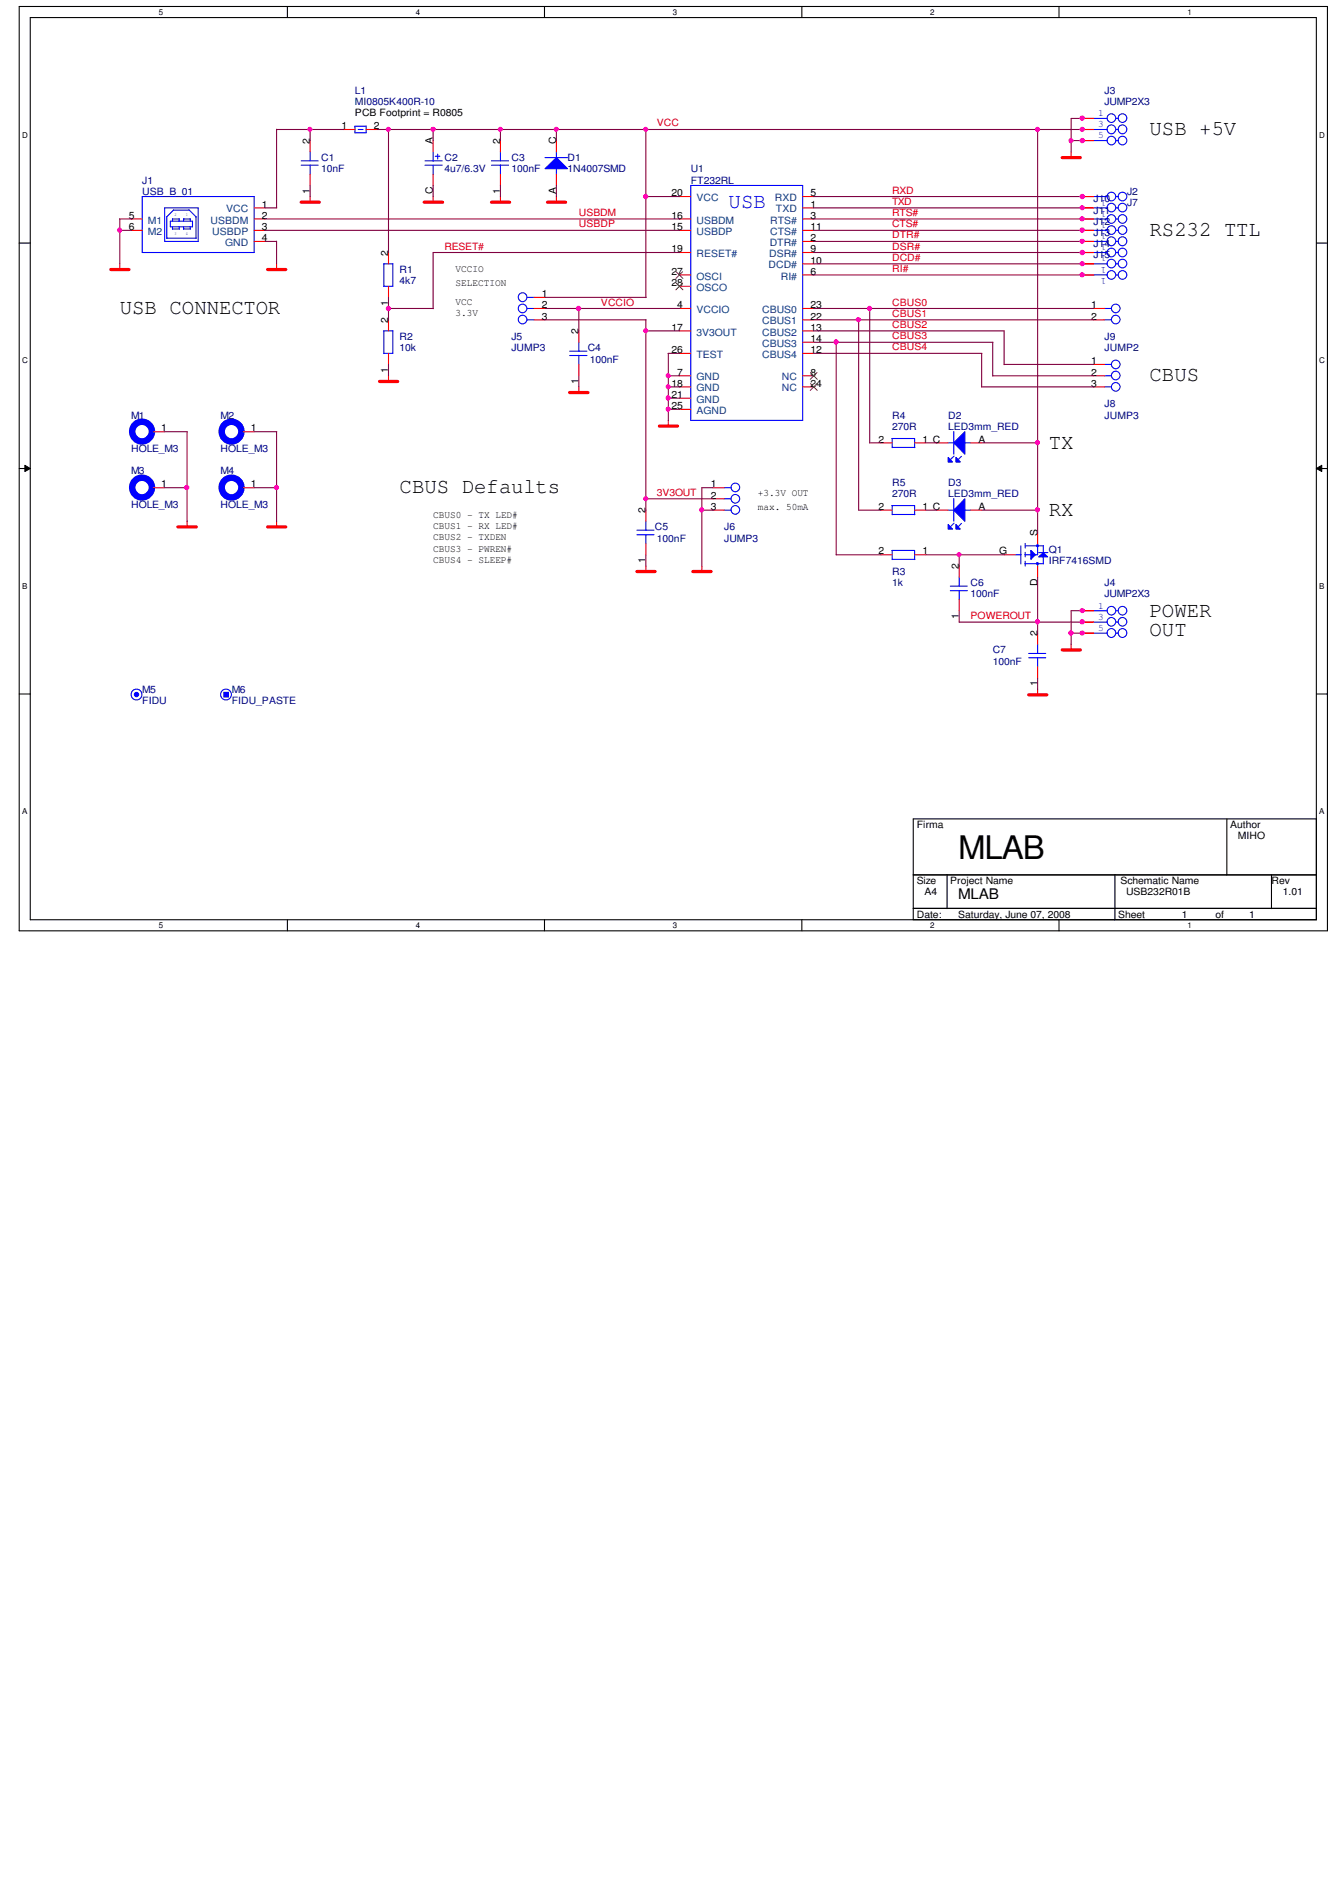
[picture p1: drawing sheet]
<svg xmlns="http://www.w3.org/2000/svg" width="210mm" height="297mm" viewBox="0 0 210 297" stroke-linecap="round" stroke-linejoin="round" font-family="sans-serif">
<path d="M3 1h204.9v144.8h-204.9zM4.7 2.8h201.4v141.2h-201.4z" fill="none" stroke="#000" stroke-width=".17"/>
<g fill="#fff">
<path d="M24.8 1.2h.7v1.4h-.7z"/>
<path d="M24.8 144.2h.7v1.4h-.7z"/>
</g>
<path d="M45 1v1.8M45 144v1.8" fill="none" stroke="#000" stroke-width=".17"/>
<g fill="#fff">
<path d="M65.1 1.2h.7v1.4h-.7z"/>
<path d="M65.1 144.2h.7v1.4h-.7z"/>
</g>
<path d="M85.3 1v1.8M85.3 144v1.8" fill="none" stroke="#000" stroke-width=".17"/>
<g fill="#fff">
<path d="M105.4 1.2h.6v1.4h-.6z"/>
<path d="M105.4 144.2h.6v1.4h-.6z"/>
</g>
<path d="M125.6 1v1.8M125.6 144v1.8" fill="none" stroke="#000" stroke-width=".17"/>
<g fill="#fff">
<path d="M145.7 1.2h.6v1.4h-.6z"/>
<path d="M145.7 144.2h.6v1.4h-.6z"/>
</g>
<path d="M165.8 1v1.8M165.8 144v1.8" fill="none" stroke="#000" stroke-width=".17"/>
<g fill="#fff">
<path d="M185.9 1.2h.7v1.4h-.7z"/>
<path d="M185.9 144.2h.7v1.4h-.7z"/>
<path d="M3.5 20.4h.9v1.4h-.9z"/>
<path d="M206.6 20.4h.9v1.4h-.9z"/>
<path d="M3.5 55.7h.9v1.4h-.9z"/>
<path d="M206.6 55.7h.9v1.4h-.9z"/>
</g>
<path d="M3 38.1h1.7M206.1 38.1h1.8" fill="none" stroke="#000" stroke-width=".17"/>
<g fill="#fff">
<path d="M3.5 91h.8v1.4h-.8z"/>
<path d="M206.6 91h.8v1.4h-.8z"/>
</g>
<path d="M3 73.4h1.7M206.1 73.4h1.8" fill="none" stroke="#000" stroke-width=".17"/>
<path d="M3.9 72.9l.8 .5-.8 .4zM206.1 73.4l.9-.5v.9z" fill="#000"/>
<path d="M3.9 72.9l.8 .5-.8 .4zM206.1 73.4l.9-.5v.9z" fill="none" stroke="#000" stroke-width=".16"/>
<g fill="#fff">
<path d="M3.5 126.3h.8v1.4h-.8z"/>
<path d="M206.6 126.3h.8v1.4h-.8z"/>
</g>
<path d="M3 108.7h1.7M206.1 108.7h1.8M143 128.2h63.1v15.8h-63.1zM143 137h63.1M148.3 137v5.3M174.6 137v7.1M192.1 128.2v8.8M199.1 137v5.3M143 142.2h63.1" fill="none" stroke="#000" stroke-width=".17"/>
<g fill="none" stroke="#f00" stroke-width=".17">
<path d="M48.6 30.8v.9M67.8 30.8v.9M78.4 30.8v.9M87.1 30.8v.9M167.7 23.8v.9M18.8 41.3v.9M43.3 41.3v.9M60.8 58.8v1M90.6 60.6v.9M104.6 65.8v1M29.3 81.6v.9M43.3 81.6v.9"/>
<path d="M101.1 88.6v.9M109.9 88.6v.9M162.5 107.9v.9M167.7 100.9v.9"/>
</g>
<g fill="none" stroke="#f00" stroke-width=".51">
<path d="M47.2 31.7h2.8M66.4 31.7h2.9M77 31.7h2.8M85.7 31.7h2.9M166.3 24.7h2.9M17.4 42.2h2.8M41.9 42.2h2.8M59.4 59.7h2.9M89.2 61.5h2.9M103.3 66.7h2.8M27.9 82.5h2.8M41.9 82.5h2.8"/>
<path d="M99.7 89.5h2.9M108.5 89.5h2.8M161.1 108.8h2.8M166.3 101.8h2.9"/>
</g>
<path d="M85.3 24.7h3.6M87.1 23.7v1" fill="none" stroke="#00f" stroke-width=".17"/>
<path d="M85.3 26.4l1.8-1.7 1.8 1.7z" fill="#00f"/>
<g fill="none" stroke="#00f" stroke-width=".17">
<path d="M55.5 19.8h1.8M55.6 19.8v1M57.3 19.7v1.1M55.6 20.8h1.8M56.1 20.3h.8M66.5 25.2h2.8M66.5 25.9h2.8M67.8 23.8v1.4M67.8 25.9v1.4M68.2 24.5h.7M68.5 24.1v.8M77 25.2h2.6"/>
<path d="M77 25.9h2.6M78.4 23.7v1.5M78.4 25.8v1.5M85.3 26.4l1.8-1.7 1.8 1.7zM87.1 26.4v.9M171.2 30.8h2.2M171.2 32.6h2.2M171.2 34.3h2.2M171.2 36.1h2.2M171.2 37.8h2.2M171.2 39.5h2.2M174.8 30.8h.3"/>
<path d="M174.8 32.6h.3M174.8 34.3h.3M174.8 36.1h.3M174.8 37.8h.3M174.8 39.5h.3M60.1 51.8h1.4M60.1 51.8v3.6M61.5 51.8v3.5h-1.4M89.2 55.7h2.7M89.2 55h2.7M90.6 53.6v1.4M90.6 55.6v1.5"/>
<path d="M171.2 41.3h2.2M171.2 43.1h2.2M172.9 48.3h1.1M172.9 50.1h1.1M172.9 57.1h1.1M172.9 58.8h1.1M174.8 41.3h.3M174.8 43.1h.3M23.8 76.4h.2M23.8 67.6h.2M37.8 76.4h.3M37.8 67.6h.3"/>
<path d="M113.4 76.4h1.1M113.4 78.1h1.1M113.4 79.9h1.1M172.9 60.6h1.1M99.7 83.7h2.7M99.7 83h2.7M101.1 81.6v1.4M101.1 83.7v1.4M171.2 95.6h2.2M171.2 97.4h2.2M171.2 99.1h2.2M174.8 95.6h.3"/>
<path d="M174.8 97.4h.3M174.8 99.1h.3M161.1 103h2.6M161.1 102.3h2.6M162.5 100.8v1.5M162.5 103v1.4"/>
<circle cx="174" cy="37.8" r=".68"/>
<circle cx="174" cy="34.3" r=".68"/>
<circle cx="174" cy="30.8" r=".68"/>
<circle cx="174" cy="36" r=".68"/>
<circle cx="174" cy="32.5" r=".68"/>
<circle cx="174" cy="39.5" r=".68"/>
<circle cx="175.8" cy="37.8" r=".68"/>
<circle cx="175.8" cy="39.5" r=".68"/>
<circle cx="175.8" cy="30.8" r=".68"/>
<circle cx="175.8" cy="32.5" r=".68"/>
<circle cx="175.8" cy="34.3" r=".68"/>
<circle cx="175.8" cy="36" r=".68"/>
<circle cx="174" cy="41.3" r=".68"/>
<circle cx="174" cy="43" r=".68"/>
<circle cx="174.7" cy="58.8" r=".68"/>
<circle cx="174.7" cy="57.1" r=".68"/>
<circle cx="174.7" cy="48.3" r=".68"/>
<circle cx="174.7" cy="50" r=".68"/>
<circle cx="175.8" cy="41.3" r=".68"/>
<circle cx="175.8" cy="43" r=".68"/>
<circle cx="115.1" cy="76.3" r=".68"/>
<circle cx="115.1" cy="78.1" r=".68"/>
<circle cx="115.1" cy="79.8" r=".68"/>
<circle cx="174.7" cy="60.6" r=".68"/>
<circle cx="174" cy="99.1" r=".68"/>
<circle cx="174" cy="95.6" r=".68"/>
<circle cx="174" cy="97.4" r=".68"/>
<circle cx="175.8" cy="99.1" r=".68"/>
<circle cx="175.8" cy="97.4" r=".68"/>
<circle cx="175.8" cy="95.6" r=".68"/>
</g>
<g fill="none" stroke="#f00" stroke-width=".17">
<path d="M53.8 20.3h1.8M57.3 20.3h1.8M67.8 22v1.8M67.8 27.3v1.7M78.4 22v1.8M78.4 27.3v1.7M87.1 22v1.8M87.1 27.3v1.7M169.5 30.8h1.7M169.5 32.6h1.7M169.5 34.3h1.7M169.5 36.1h1.7"/>
<path d="M169.5 37.8h1.7M169.5 39.5h1.7M60.8 50.1v1.7M60.8 55.3v1.8M90.6 51.8v1.8M90.6 57.1v1.7M169.5 41.3h1.7M169.5 43.1h1.7M171.2 48.3h1.8M171.2 50.1h1.8M171.2 57.1h1.8M171.2 58.8h1.8"/>
<path d="M24 76.4h1.8M24 67.6h1.8M38.1 76.4h1.7M38.1 67.6h1.7M101.1 79.9v1.7M111.6 76.4h1.8M111.6 78.1h1.8M111.6 79.9h1.8M171.2 60.6h1.8M101.1 85.1v1.8M162.5 99.1v1.8M169.5 95.6h1.7"/>
<path d="M169.5 97.4h1.7M169.5 99.1h1.7M162.5 104.4v1.8"/>
</g>
<g fill="none" stroke="#00f" stroke-width="1">
<circle cx="22.2" cy="76.3" r="1.55"/>
<circle cx="22.2" cy="67.6" r="1.55"/>
<circle cx="36.3" cy="67.6" r="1.55"/>
<circle cx="36.3" cy="76.3" r="1.55"/>
</g>
<circle cx="21.4" cy="108.7" r=".34" fill="#00f"/>
<g fill="none" stroke="#00f" stroke-width=".17">
<circle cx="21.4" cy="108.8" r=".85"/>
<circle cx="21.4" cy="108.7" r=".34"/>
<circle cx="35.4" cy="108.8" r=".85"/>
</g>
<path d="M35.1 108.4h.7v.7h-.7z" fill-rule="evenodd" fill="#00f"/>
<g fill="none" stroke="#00f" stroke-width=".17">
<path d="M171.2 18.5h2.2M174.8 18.5h.3M47.2 25.9h2.6M47.2 25.2h2.6M48.6 23.7v1.5M48.6 25.8v1.5M171.2 20.3h2.2M171.2 22h2.2M174.8 20.3h.3M174.8 22h.3M148.4 79.9h1M149.4 78.1v3.5"/>
<path d="M35.1 108.4h.7v.7h-.7z"/>
<circle cx="174" cy="18.5" r=".68"/>
<circle cx="175.8" cy="18.5" r=".68"/>
<circle cx="174" cy="20.2" r=".68"/>
<circle cx="174" cy="22" r=".68"/>
<circle cx="175.8" cy="20.2" r=".68"/>
<circle cx="175.8" cy="22" r=".68"/>
</g>
<path d="M169.5 18.5h1.7M48.6 22v1.8M48.6 27.3v1.7M169.5 20.3h1.7M169.5 22h1.7" fill="none" stroke="#f00" stroke-width=".17"/>
<path d="M151.1 78.1v3.5l-1.7-1.7z" fill="#00f"/>
<path d="M151 79.9h1M151.1 78.1v3.5l-1.7-1.7zM149.4 81.9l-.6 .6M150.5 82l-.5 .5" fill="none" stroke="#00f" stroke-width=".17"/>
<path d="M149.7 82.1l.7 .7h-.7z" fill="#00f"/>
<path d="M149.7 82.1l.7 .7h-.7z" fill="none" stroke="#00f" stroke-width=".17"/>
<path d="M148.5 82.1l.6 .7h-.6z" fill="#00f"/>
<path d="M148.4 69.3h1M149.4 67.6v3.5M148.5 82.1l.6 .7h-.6z" fill="none" stroke="#00f" stroke-width=".17"/>
<path d="M146.7 79.9h1.8M152 79.9h1.7" fill="none" stroke="#f00" stroke-width=".17"/>
<path d="M149.4 69.3l1.7-1.7v3.5z" fill="#00f"/>
<path d="M149.4 69.3l1.7-1.7v3.5zM149.4 71.4l-.6 .6M150.5 71.5l-.5 .5M151 69.3h1" fill="none" stroke="#00f" stroke-width=".17"/>
<path d="M149.7 71.6l.7 .7h-.7z" fill="#00f"/>
<path d="M149.7 71.6l.7 .7h-.7z" fill="none" stroke="#00f" stroke-width=".17"/>
<path d="M148.5 71.6l.6 .7h-.6z" fill="#00f"/>
<g fill="none" stroke="#00f" stroke-width=".17">
<path d="M22.3 30.8h17.5v8.7h-17.5zM25.8 32.6h5.2v5.2h-5.2zM26.1 34v3.3M26.1 37.3h4.6M26.7 34.6h3.4v.9h-3.4zM27 35.9h1.1M27 34.2v.4M27 35.5v.4M27 34.3h1.1M27.1 32.9h2.5M27.2 32.9l-1.1 1.1M28.1 34.3v.4"/>
<path d="M28.1 35.5v.4M28.7 34.2v.4M28.7 35.5v.4M28.7 35.9h1.1M28.7 34.3h1.1M29.6 32.9l1.1 1.1M29.8 34.3v.4M29.8 35.5v.4M30.7 33.9v3.4M108.2 29h17.5v36.8h-17.5zM60.1 41.3h1.4M60.1 41.3v3.6"/>
<path d="M61.5 41.3v3.5h-1.4M82.5 46.6h1.2M82.5 48.3h1.2M82.5 50.1h1.2M139.7 68.7h3.5v1.4M139.7 79.2h3.5v1.4M139.7 68.7v1.4M139.7 79.2v1.4M139.7 70.1h3.6M148.5 71.6l.6 .7h-.6zM139.7 86.2h3.5v1.4M139.7 80.6h3.6"/>
<path d="M139.7 86.2v1.4M139.7 87.6h3.6M148.8 92.5h2.7M148.8 91.8h2.7M150.2 90.3v1.5M150.2 92.5v1.4"/>
<circle cx="81.8" cy="46.5" r=".68"/>
<circle cx="81.8" cy="50" r=".68"/>
<circle cx="81.8" cy="48.3" r=".68"/>
</g>
<g fill="none" stroke="#f00" stroke-width=".17">
<path d="M20.5 34.3h1.8M20.5 36.1h1.8M39.8 32.6h1.7M39.8 34.3h1.7M39.8 36.1h1.7M39.8 37.8h1.7M60.8 39.5v1.8M106.4 34.3h1.8M106.4 36.1h1.8M106.4 30.8h1.8M106.4 39.5h1.8M125.7 32.6h1.7"/>
<path d="M125.7 34.3h1.7M125.7 36.1h1.7M125.7 37.8h1.7M125.7 30.8h1.7M125.7 39.5h1.7M60.8 44.8v1.8M83.6 48.3h1.7M83.6 50.1h1.7M83.6 46.6h1.7M106.4 48.3h1.8M106.4 51.8h1.8M106.4 43.1h1.8"/>
<path d="M106.4 44.8h1.8M106.4 58.8h1.8M106.4 55.3h1.8M125.7 48.3h1.7M125.7 51.8h1.7M125.7 43.1h1.7M125.7 58.8h1.7M125.7 55.3h1.7M125.7 50.1h1.7M125.7 41.3h1.7M125.7 53.6h1.7M106.4 64.1h1.8"/>
<path d="M106.4 60.6h1.8M106.4 62.4h1.8M125.7 60.6h1.7M137.9 69.3h1.8M137.9 79.9h1.8M143.2 69.3h1.7M143.2 79.9h1.7M146.7 69.3h1.8M152 69.3h1.7M137.9 86.9h1.8M143.2 86.9h1.7M150.2 88.6v1.8"/>
<path d="M150.2 93.9v1.7"/>
</g>
<path d="M105.9 42.5l1 1.1M105.9 44.3l1 1.1M106.9 42.5l-1.1 1.1M106.9 44.3l-1.1 1.1M126.9 58.3l1.1 1.1M127.9 58.3l-1 1.1M126.9 60.1l1.1 1M127.9 60.1l-1 1" fill="none" stroke="#804000" stroke-width=".16"/>
<path d="M161.4 86.2l.7 .7-.7 .7z" fill="#00f"/>
<path d="M159 86.9h.9M159.9 85.5v2.8M160.5 88.3h2.9M160.5 86.9h.9M160.5 85.5h2.9M160.5 85.1v.7M160.5 86.5v.7M160.5 87.9v.7M161.4 86.2l.7 .7-.7 .7zM162.5 85.1v1.8h-.4M162.5 88.2v.4" fill="none" stroke="#00f" stroke-width=".17"/>
<path d="M162.6 87.2l.8-.7 .6 .7z" fill="#00f"/>
<path d="M162.6 87.2l.8-.7 .6 .7zM162.6 86.5h1.5M163.4 85.5v2.8" fill="none" stroke="#00f" stroke-width=".17"/>
<path d="M162.3 85.3h.2v.2h-.2z" fill-rule="evenodd" fill="#00f"/>
<path d="M162.3 85.3h.2v.2h-.2z" fill="none" stroke="#00f" stroke-width=".17"/>
<path d="M162.3 88.1h.2v.2h-.2z" fill-rule="evenodd" fill="#00f"/>
<path d="M162.3 88.1h.2v.2h-.2z" fill="none" stroke="#00f" stroke-width=".17"/>
<path d="M157.2 86.9h1.8M162.5 83.4v1.7M162.5 88.6v1.8" fill="none" stroke="#f00" stroke-width=".17"/>
<g fill="none" stroke="#800040" stroke-width=".17">
<path d="M169.5 18.5h-1.8v5.3M18.7 36.1h1.8M18.8 34.2v7.1M18.8 34.3h1.8M41.5 37.8h1.8M41.5 34.3h64.9M41.5 36.1h64.9M41.5 32.6h1.8M43.3 20.2v12.4M43.3 37.8v3.5M43.3 20.3h10.5M48.6 20.2v1.8"/>
<path d="M48.6 29v1.8M59.1 20.3h110.4M60.8 20.3v19.3M67.8 20.3v1.8M67.8 29v1.8M78.4 20.3v1.8M78.4 29v1.8M87.1 20.2v1.8M87.1 29v1.8M101.1 20.3v26.3M101.1 30.8h5.3M106.4 39.5h-38.6v8.8"/>
<path d="M127.4 34.3h42.1M127.4 36.1h42.1M127.4 37.8h42.1M127.4 32.6h42.1M127.4 30.8h42.1M127.4 39.5h42.1M162.5 20.3v63.1M167.7 22h1.8M60.8 46.6v3.5M60.8 57.1v1.8M60.8 48.3h7.1M85.3 46.6h15.9"/>
<path d="M85.3 50.1h15.9M85.3 48.3h21.1M90.6 48.3v3.6M90.6 58.8v1.8M101.1 50.1v29.8M101.1 51.8h5.3M104.6 55.3h1.8M104.6 58.8h1.8M104.6 55.3v10.6M127.4 50.1h43.9M127.4 51.8h29.9M127.4 55.3h26.4"/>
<path d="M127.4 48.3h43.9M127.4 41.3h42.1M127.4 43.1h42.1M127.4 53.6h28.1M130.9 53.6v33.3M134.5 50v29.9h3.5M136.2 48.3v21M153.7 55.3v5.3M155.4 58.8h15.9M155.4 53.6v5.3M157.2 51.8v5.3M157.2 57.1h14.1"/>
<path d="M25.8 76.4h3.5M25.8 67.6h3.5M29.3 67.6v14.1M39.8 76.4h3.5M39.8 67.6h3.5M43.3 67.6v14.1M101.1 78.1h10.6M104.6 64.1h1.8M104.6 62.4h1.8M104.6 60.6h1.8M109.9 79.9h1.8M111.7 76.4h-1.8v12.3"/>
<path d="M136.1 69.3h1.8M144.9 79.9h1.8M144.9 69.3h1.8M153.7 60.6h17.6M153.7 79.9h8.8M153.7 69.3h8.8M101.1 86.9v1.8M130.9 86.9h7.1M144.9 86.9h12.4M150.2 86.9v1.8M150.2 95.6v1.9M150.2 97.4h19.3"/>
<path d="M162.5 90.4v8.8M167.7 99.1h1.8M169.5 95.6h-1.8v5.3M162.5 106.2v1.7"/>
</g>
<circle cx="18.7" cy="36" r=".33" fill="#f0f"/>
<circle cx="18.7" cy="36" r=".33" fill="none" stroke="#f0f" stroke-width=".17"/>
<circle cx="48.5" cy="20.3" r=".32" fill="#f0f"/>
<circle cx="48.5" cy="20.3" r=".32" fill="none" stroke="#f0f" stroke-width=".17"/>
<circle cx="67.8" cy="20.3" r=".33" fill="#f0f"/>
<circle cx="67.8" cy="20.3" r=".33" fill="none" stroke="#f0f" stroke-width=".17"/>
<circle cx="78.3" cy="20.3" r=".32" fill="#f0f"/>
<circle cx="78.3" cy="20.3" r=".32" fill="none" stroke="#f0f" stroke-width=".17"/>
<circle cx="101.1" cy="30.8" r=".33" fill="#f0f"/>
<circle cx="101.1" cy="30.8" r=".33" fill="none" stroke="#f0f" stroke-width=".17"/>
<circle cx="104.6" cy="58.8" r=".32" fill="#f0f"/>
<circle cx="104.6" cy="58.8" r=".32" fill="none" stroke="#f0f" stroke-width=".17"/>
<circle cx="104.6" cy="64.1" r=".32" fill="#f0f"/>
<circle cx="104.6" cy="64.1" r=".32" fill="none" stroke="#f0f" stroke-width=".17"/>
<circle cx="104.6" cy="62.3" r=".33" fill="#f0f"/>
<circle cx="104.6" cy="62.3" r=".33" fill="none" stroke="#f0f" stroke-width=".17"/>
<circle cx="104.6" cy="60.6" r=".32" fill="#f0f"/>
<circle cx="104.6" cy="60.6" r=".32" fill="none" stroke="#f0f" stroke-width=".17"/>
<circle cx="101.1" cy="51.8" r=".32" fill="#f0f"/>
<circle cx="101.1" cy="51.8" r=".32" fill="none" stroke="#f0f" stroke-width=".17"/>
<circle cx="101.1" cy="78.1" r=".32" fill="#f0f"/>
<circle cx="101.1" cy="78.1" r=".32" fill="none" stroke="#f0f" stroke-width=".17"/>
<circle cx="109.9" cy="79.8" r=".33" fill="#f0f"/>
<circle cx="109.9" cy="79.8" r=".33" fill="none" stroke="#f0f" stroke-width=".17"/>
<circle cx="60.8" cy="20.3" r=".32" fill="#f0f"/>
<circle cx="60.8" cy="20.3" r=".32" fill="none" stroke="#f0f" stroke-width=".17"/>
<circle cx="60.8" cy="48.3" r=".33" fill="#f0f"/>
<circle cx="60.8" cy="48.3" r=".33" fill="none" stroke="#f0f" stroke-width=".17"/>
<circle cx="87.1" cy="20.3" r=".32" fill="#f0f"/>
<circle cx="87.1" cy="20.3" r=".32" fill="none" stroke="#f0f" stroke-width=".17"/>
<circle cx="101.1" cy="20.3" r=".32" fill="#f0f"/>
<circle cx="101.1" cy="20.3" r=".32" fill="none" stroke="#f0f" stroke-width=".17"/>
<circle cx="162.5" cy="20.3" r=".32" fill="#f0f"/>
<circle cx="162.5" cy="20.3" r=".32" fill="none" stroke="#f0f" stroke-width=".17"/>
<circle cx="169.5" cy="18.5" r=".34" fill="#f0f"/>
<circle cx="169.5" cy="18.5" r=".34" fill="none" stroke="#f0f" stroke-width=".17"/>
<circle cx="167.7" cy="22" r=".33" fill="#f0f"/>
<circle cx="167.7" cy="22" r=".33" fill="none" stroke="#f0f" stroke-width=".17"/>
<circle cx="169.5" cy="22" r=".34" fill="#f0f"/>
<circle cx="169.5" cy="22" r=".34" fill="none" stroke="#f0f" stroke-width=".17"/>
<circle cx="169.5" cy="30.8" r=".34" fill="#f0f"/>
<circle cx="169.5" cy="30.8" r=".34" fill="none" stroke="#f0f" stroke-width=".17"/>
<circle cx="169.5" cy="32.5" r=".33" fill="#f0f"/>
<circle cx="169.5" cy="32.5" r=".33" fill="none" stroke="#f0f" stroke-width=".17"/>
<circle cx="169.5" cy="34.3" r=".33" fill="#f0f"/>
<circle cx="169.5" cy="34.3" r=".33" fill="none" stroke="#f0f" stroke-width=".17"/>
<circle cx="169.5" cy="36" r=".34" fill="#f0f"/>
<circle cx="169.5" cy="36" r=".34" fill="none" stroke="#f0f" stroke-width=".17"/>
<circle cx="169.5" cy="37.8" r=".33" fill="#f0f"/>
<circle cx="169.5" cy="37.8" r=".33" fill="none" stroke="#f0f" stroke-width=".17"/>
<circle cx="169.5" cy="39.5" r=".34" fill="#f0f"/>
<circle cx="169.5" cy="39.5" r=".34" fill="none" stroke="#f0f" stroke-width=".17"/>
<circle cx="169.5" cy="41.3" r=".33" fill="#f0f"/>
<circle cx="169.5" cy="41.3" r=".33" fill="none" stroke="#f0f" stroke-width=".17"/>
<circle cx="169.5" cy="43" r=".33" fill="#f0f"/>
<circle cx="169.5" cy="43" r=".33" fill="none" stroke="#f0f" stroke-width=".17"/>
<circle cx="130.9" cy="53.5" r=".33" fill="#f0f"/>
<circle cx="130.9" cy="53.5" r=".33" fill="none" stroke="#f0f" stroke-width=".17"/>
<circle cx="136.1" cy="48.3" r=".33" fill="#f0f"/>
<circle cx="136.1" cy="48.3" r=".33" fill="none" stroke="#f0f" stroke-width=".17"/>
<circle cx="162.5" cy="69.3" r=".32" fill="#f0f"/>
<circle cx="162.5" cy="69.3" r=".32" fill="none" stroke="#f0f" stroke-width=".17"/>
<circle cx="169.5" cy="20.3" r=".33" fill="#f0f"/>
<circle cx="169.5" cy="20.3" r=".33" fill="none" stroke="#f0f" stroke-width=".17"/>
<circle cx="150.2" cy="86.8" r=".32" fill="#f0f"/>
<circle cx="150.2" cy="86.8" r=".32" fill="none" stroke="#f0f" stroke-width=".17"/>
<circle cx="162.4" cy="97.4" r=".33" fill="#f0f"/>
<circle cx="162.4" cy="97.4" r=".33" fill="none" stroke="#f0f" stroke-width=".17"/>
<circle cx="169.5" cy="97.4" r=".34" fill="#f0f"/>
<circle cx="169.5" cy="97.4" r=".34" fill="none" stroke="#f0f" stroke-width=".17"/>
<circle cx="169.5" cy="95.6" r=".33" fill="#f0f"/>
<circle cx="169.5" cy="95.6" r=".33" fill="none" stroke="#f0f" stroke-width=".17"/>
<circle cx="167.7" cy="99.1" r=".32" fill="#f0f"/>
<circle cx="167.7" cy="99.1" r=".32" fill="none" stroke="#f0f" stroke-width=".17"/>
<circle cx="169.5" cy="99.1" r=".33" fill="#f0f"/>
<circle cx="169.5" cy="99.1" r=".33" fill="none" stroke="#f0f" stroke-width=".17"/>
<circle cx="29.3" cy="76.3" r=".33" fill="#f0f"/>
<circle cx="29.3" cy="76.3" r=".33" fill="none" stroke="#f0f" stroke-width=".17"/>
<circle cx="43.3" cy="76.3" r=".32" fill="#f0f"/>
<circle cx="43.3" cy="76.3" r=".32" fill="none" stroke="#f0f" stroke-width=".17"/>
<circle cx="90.6" cy="48.3" r=".34" fill="#f0f"/>
<circle cx="90.6" cy="48.3" r=".34" fill="none" stroke="#f0f" stroke-width=".17"/>
<circle cx="167.7" cy="99.1" r=".32" fill="#f0f"/>
<circle cx="167.7" cy="99.1" r=".32" fill="none" stroke="#f0f" stroke-width=".17"/>
<circle cx="162.4" cy="79.8" r=".33" fill="#f0f"/>
<circle cx="162.4" cy="79.8" r=".33" fill="none" stroke="#f0f" stroke-width=".17"/>
<circle cx="134.4" cy="50.1" r=".33" fill="#f0f"/>
<circle cx="134.4" cy="50.1" r=".33" fill="none" stroke="#f0f" stroke-width=".17"/>
<text font-size="5.1" x="150" y="134.5">MLAB</text>
<g font-size="3.3">
<text x="180" y="21.2">USB +5V</text>
<text x="180" y="37">RS232 TTL</text>
<text x="18.8" y="49.2">USB CONNECTOR</text>
<text x="180" y="59.7">CBUS</text>
<text x="164.2" y="70.3">TX</text>
<text x="62.6" y="77.3">CBUS Defaults</text>
<text x="164.2" y="80.8">RX</text>
<text x="180" y="96.6">POWER</text>
<text x="180" y="99.6">OUT</text>
</g>
<text font-size="3.3" fill="#00f" x="114.1" y="32.6">USB</text>
<text font-size="2.3" x="150" y="140.8">MLAB</text>
<g font-size="1.6" fill="#000080">
<text x="55.6" y="14.7">L1</text>
<text x="55.6" y="16.5">MI0805K400R-10</text>
<text x="173" y="14.7">J3</text>
<text x="173" y="16.5">JUMP2X3</text>
<text x="22.3" y="28.7">J1</text>
<text x="50.3" y="25.2">C1</text>
<text x="50.3" y="27">10nF</text>
<text x="69.6" y="25.2">C2</text>
<text x="69.6" y="27">4u7/6.3V</text>
<text x="80.1" y="25.2">C3</text>
<text x="80.1" y="27">100nF</text>
<text x="88.9" y="25.2">D1</text>
<text x="88.9" y="27">1N4007SMD</text>
<text x="108.2" y="27">U1</text>
<text x="108.2" y="28.7">FT232RL</text>
<text x="22.3" y="30.5">USB_B_01</text>
<text x="171.2" y="31.7">J10</text>
<text x="171.2" y="33.4">J11</text>
<text x="171.2" y="35.2">J12</text>
<text x="176.5" y="30.5">J2</text>
<text x="176.5" y="32.2">J7</text>
<text x="171.2" y="37">J13</text>
<text x="171.2" y="38.7">J14</text>
<text x="171.2" y="40.5">J15</text>
<text x="62.6" y="42.8">R1</text>
<text x="62.6" y="44.5">4k7</text>
<text x="62.6" y="53.3">R2</text>
<text x="80.1" y="53.3">J5</text>
<text x="173" y="53.3">J9</text>
<text x="62.6" y="55">10k</text>
<text x="80.1" y="55">JUMP3</text>
<text x="92" y="55">C4</text>
<text x="92.4" y="56.8">100nF</text>
<text x="173" y="55">JUMP2</text>
<text x="20.5" y="65.5">M1</text>
<text x="34.5" y="65.5">M2</text>
<text x="139.7" y="65.5">R4</text>
<text x="148.5" y="65.5">D2</text>
<text x="173" y="63.8">J8</text>
<text x="173" y="65.5">JUMP3</text>
<text x="20.5" y="70.8">HOLE_M3</text>
<text x="34.5" y="70.8">HOLE_M3</text>
<text x="139.7" y="67.3">270R</text>
<text x="148.5" y="67.3">LED3mm_RED</text>
<text x="20.5" y="74.3">M3</text>
<text x="34.5" y="74.3">M4</text>
<text x="139.7" y="76">R5</text>
<text x="139.7" y="77.8">270R</text>
<text x="148.5" y="76">D3</text>
<text x="148.5" y="77.8">LED3mm_RED</text>
<text x="20.5" y="79.5">HOLE_M3</text>
<text x="34.5" y="79.5">HOLE_M3</text>
<text x="102.5" y="83.1">C5</text>
<text x="113.4" y="83.1">J6</text>
<text x="102.9" y="84.8">100nF</text>
<text x="113.4" y="84.8">JUMP3</text>
<text x="164.2" y="86.6">Q1</text>
<text x="164.2" y="88.3">IRF7416SMD</text>
<text x="139.7" y="90.1">R3</text>
<text x="139.7" y="91.8">1k</text>
<text x="152" y="91.8">C6</text>
<text x="152" y="93.6">100nF</text>
<text x="173" y="91.8">J4</text>
<text x="173" y="93.6">JUMP2X3</text>
<text x="155.4" y="102.3">C7</text>
<text x="155.4" y="104.1">100nF</text>
<text x="22.3" y="108.5">M5</text>
<text x="22.3" y="110.2">FIDU</text>
<text x="36.3" y="108.5">M6</text>
<text x="36.3" y="110.2">FIDU_PASTE</text>
</g>
<g font-size="1.6">
<text x="48.5" y="22.6" transform="rotate(-90 48.5 22.6)">2</text>
<text x="53.5" y="20.2">1</text>
<text x="55.6" y="18.2">PCB Footprint = R0805</text>
<text x="58.5" y="20.2">2</text>
<text x="67.8" y="22.6" transform="rotate(-90 67.8 22.6)">A</text>
<text x="78.3" y="22.6" transform="rotate(-90 78.3 22.6)">2</text>
<text x="87.1" y="22.6" transform="rotate(-90 87.1 22.6)">C</text>
<text x="20.2" y="34.2">5</text>
<text x="41" y="32.5">1</text>
<text x="41" y="34.2">2</text>
<text x="48.5" y="30.4" transform="rotate(-90 48.5 30.4)">1</text>
<text x="67.8" y="30.4" transform="rotate(-90 67.8 30.4)">C</text>
<text x="78.3" y="30.4" transform="rotate(-90 78.3 30.4)">1</text>
<text x="87.1" y="30.4" transform="rotate(-90 87.1 30.4)">A</text>
<text x="105.2" y="30.7">20</text>
<text x="105.2" y="34.2">16</text>
<text x="126.9" y="30.7">5</text>
<text x="126.9" y="32.5">1</text>
<text x="126.9" y="34.2">3</text>
<text x="20.2" y="36">6</text>
<text x="41" y="36">3</text>
<text x="41" y="37.8">4</text>
<text x="60.8" y="40.1" transform="rotate(-90 60.8 40.1)">2</text>
<text x="105.2" y="36">15</text>
<text x="105.2" y="39.5">19</text>
<text x="126.9" y="41.3">10</text>
<text x="126.9" y="37.8">2</text>
<text x="126.9" y="36">11</text>
<text x="126.9" y="39.5">9</text>
<text x="60.8" y="47.9" transform="rotate(-90 60.8 47.9)">1</text>
<text x="71.3" y="42.5">VCCIO</text>
<text x="71.3" y="44.7">SELECTION</text>
<text x="71.3" y="47.8">VCC</text>
<text x="84.8" y="46.5">1</text>
<text x="105.2" y="43">27</text>
<text x="105.2" y="44.8">28</text>
<text x="126.9" y="43">6</text>
<text x="60.8" y="50.6" transform="rotate(-90 60.8 50.6)">2</text>
<text x="71.3" y="49.5">3.3V</text>
<text x="84.8" y="48.3">2</text>
<text x="84.8" y="50">3</text>
<text x="90.6" y="52.4" transform="rotate(-90 90.6 52.4)">2</text>
<text x="105.2" y="51.8">17</text>
<text x="106" y="48.3">4</text>
<text x="126.9" y="51.8">13</text>
<text x="126.9" y="50">22</text>
<text x="126.9" y="48.3">23</text>
<text x="126.9" y="53.6">14</text>
<text x="170.9" y="48.3">1</text>
<text x="170.9" y="50">2</text>
<text x="60.8" y="58.4" transform="rotate(-90 60.8 58.4)">1</text>
<text x="105.2" y="55.3">26</text>
<text x="106" y="58.8">7</text>
<text x="126.9" y="58.8">8</text>
<text x="126.9" y="55.3">12</text>
<text x="170.9" y="57">1</text>
<text x="170.9" y="58.8">2</text>
<text x="90.6" y="60.2" transform="rotate(-90 90.6 60.2)">1</text>
<text x="105.2" y="64.1">25</text>
<text x="105.2" y="60.5">18</text>
<text x="105.2" y="62.3">21</text>
<text x="126.9" y="60.5">24</text>
<text x="170.9" y="60.5">3</text>
<text x="25.2" y="67.6">1</text>
<text x="39.3" y="67.6">1</text>
<text x="137.6" y="69.3">2</text>
<text x="144.4" y="69.3">1 C</text>
<text x="153.2" y="69.3">A</text>
<text x="25.2" y="76.3">1</text>
<text x="39.3" y="76.3">1</text>
<text x="111.3" y="76.3">1</text>
<text x="118.7" y="77.6">+3.3V OUT</text>
<text x="67.8" y="81.1">CBUS0 - TX LED#</text>
<text x="67.8" y="82.8">CBUS1 - RX LED#</text>
<text x="101.1" y="80.4" transform="rotate(-90 101.1 80.4)">2</text>
<text x="111.3" y="78.1">2</text>
<text x="111.3" y="79.8">3</text>
<text x="118.7" y="79.8">max. 50mA</text>
<text x="137.6" y="79.8">2</text>
<text x="144.4" y="79.8">1 C</text>
<text x="153.2" y="79.8">A</text>
<text x="162.4" y="83.9" transform="rotate(-90 162.4 83.9)">S</text>
<text x="67.8" y="86.4">CBUS3 - PWREN#</text>
<text x="67.8" y="84.6">CBUS2 - TXDEN</text>
<text x="67.8" y="88.1">CBUS4 - SLEEP#</text>
<text x="101.1" y="88.2" transform="rotate(-90 101.1 88.2)">1</text>
<text x="137.6" y="86.8">2</text>
<text x="144.4" y="86.8">1</text>
<text x="150.2" y="89.2" transform="rotate(-90 150.2 89.2)">2</text>
<text x="156.5" y="86.8">G</text>
<text x="162.4" y="91.7" transform="rotate(-90 162.4 91.7)">D</text>
<text x="150.2" y="97" transform="rotate(-90 150.2 97)">1</text>
<text x="162.4" y="99.7" transform="rotate(-90 162.4 99.7)">2</text>
<text x="162.4" y="107.5" transform="rotate(-90 162.4 107.5)">1</text>
<text x="143.6" y="129.7">Firma</text>
<text x="192.6" y="129.7">Author</text>
<text x="193.8" y="131.4">MIHO</text>
<text x="143.6" y="138.4">Size</text>
<text x="143.6" y="143.7">Date:</text>
<text x="144.8" y="140.2">A4</text>
<text x="148.8" y="138.4">Project Name</text>
<text x="150" y="143.7">Saturday, June 07, 2008</text>
<text x="175.1" y="143.7">Sheet</text>
<text x="175.4" y="138.4">Schematic Name</text>
<text x="176.3" y="140.2">USB232R01B</text>
<text x="185.1" y="143.7">1</text>
<text x="190.3" y="143.7">of</text>
<text x="195.6" y="143.7">1</text>
<text x="199.1" y="138.4">Rev</text>
<text x="200.9" y="140.2">1.01</text>
</g>
<g font-size="1.6" fill="#f00">
<text x="102.9" y="19.8">VCC</text>
<text x="90.6" y="33.8">USBDM</text>
<text x="90.6" y="35.6">USBDP</text>
<text x="139.7" y="30.3">RXD</text>
<text x="139.7" y="32">TXD</text>
<text x="139.7" y="33.8">RTS#</text>
<text x="139.7" y="35.6">CTS#</text>
<text x="69.6" y="39.1">RESET#</text>
<text x="139.7" y="37.3">DTR#</text>
<text x="139.7" y="39.1">DSR#</text>
<text x="139.7" y="40.8">DCD#</text>
<text x="94.1" y="47.8">VCCIO</text>
<text x="139.7" y="42.6">RI#</text>
<text x="139.7" y="47.8">CBUS0</text>
<text x="139.7" y="51.4">CBUS2</text>
<text x="139.7" y="49.6">CBUS1</text>
<text x="139.7" y="53.1">CBUS3</text>
<text x="139.7" y="54.8">CBUS4</text>
<text x="102.9" y="77.6">3V3OUT</text>
<text x="152" y="96.9">POWEROUT</text>
</g>
<g font-size="1.6" fill="#00f">
<text x="172" y="18.2">1</text>
<text x="172" y="19.9">3</text>
<text x="172" y="21.7">5</text>
<text x="173.2" y="31.2" transform="rotate(-180 173.2 31.2)">1</text>
<text x="173.2" y="33" transform="rotate(-180 173.2 33)">1</text>
<text x="173.2" y="34.8" transform="rotate(-180 173.2 34.8)">1</text>
<text x="173.2" y="36.5" transform="rotate(-180 173.2 36.5)">1</text>
<text x="173.2" y="38.2" transform="rotate(-180 173.2 38.2)">1</text>
<text x="173.2" y="40" transform="rotate(-180 173.2 40)">1</text>
<text x="173.2" y="41.7" transform="rotate(-180 173.2 41.7)">1</text>
<text x="173.2" y="43.5" transform="rotate(-180 173.2 43.5)">1</text>
<text x="172" y="95.3">1</text>
<text x="172" y="97">3</text>
<text x="172" y="98.8">5</text>
</g>
<g font-size="1.6" fill="#004080">
<text x="23.2" y="35">M1</text>
<text x="33" y="35">USBDM</text>
<text x="35.4" y="33.3">VCC</text>
<text x="109.1" y="31.5">VCC</text>
<text x="109.1" y="35">USBDM</text>
<text x="120.6" y="35">RTS#</text>
<text x="121.3" y="31.5">RXD</text>
<text x="121.5" y="33.3">TXD</text>
<text x="23.2" y="36.8">M2</text>
<text x="33.2" y="36.8">USBDP</text>
<text x="35.3" y="38.5">GND</text>
<text x="109.1" y="36.8">USBDP</text>
<text x="109.1" y="40.3">RESET#</text>
<text x="120.4" y="40.3">DSR#</text>
<text x="120.5" y="38.5">DTR#</text>
<text x="120.6" y="36.8">CTS#</text>
<text x="109.1" y="43.8">OSCI</text>
<text x="109.1" y="45.6">OSCO</text>
<text x="120.4" y="42">DCD#</text>
<text x="122.3" y="43.8">RI#</text>
<text x="109.1" y="49">VCCIO</text>
<text x="109.1" y="52.5">3V3OUT</text>
<text x="119.3" y="52.5">CBUS2</text>
<text x="119.3" y="50.8">CBUS1</text>
<text x="119.3" y="49">CBUS0</text>
<text x="109.1" y="59.6">GND</text>
<text x="109.1" y="56">TEST</text>
<text x="119.3" y="54.3">CBUS3</text>
<text x="119.3" y="56">CBUS4</text>
<text x="122.4" y="59.6">NC</text>
<text x="109.1" y="64.8">AGND</text>
<text x="109.1" y="61.3">GND</text>
<text x="109.1" y="63.1">GND</text>
<text x="122.4" y="61.3">NC</text>
</g>
<g font-size="1.3">
<text x="24.8" y="2.4">5</text>
<text x="65.1" y="2.4">4</text>
<text x="105.4" y="2.4">3</text>
<text x="145.7" y="2.4">2</text>
<text x="185.9" y="2.4">1</text>
<text x="3.5" y="21.5">D</text>
<text x="206.6" y="21.5">D</text>
<text x="3.5" y="56.9">C</text>
<text x="206.6" y="56.9">C</text>
<text x="3.5" y="92.2">B</text>
<text x="206.6" y="92.2">B</text>
<text x="3.5" y="127.5">A</text>
<text x="206.6" y="127.5">A</text>
<text x="24.8" y="145.4">5</text>
<text x="65.1" y="145.4">4</text>
<text x="105.4" y="145.4">3</text>
<text x="145.7" y="145.4">2</text>
<text x="185.9" y="145.4">1</text>
</g>
<g font-size=".7" fill="#00f">
<text x="27.3" y="33.9">2</text>
<text x="29.1" y="33.9">1</text>
<text x="27.3" y="36.9">3</text>
<text x="29.1" y="36.9">4</text>
</g>
</svg>
